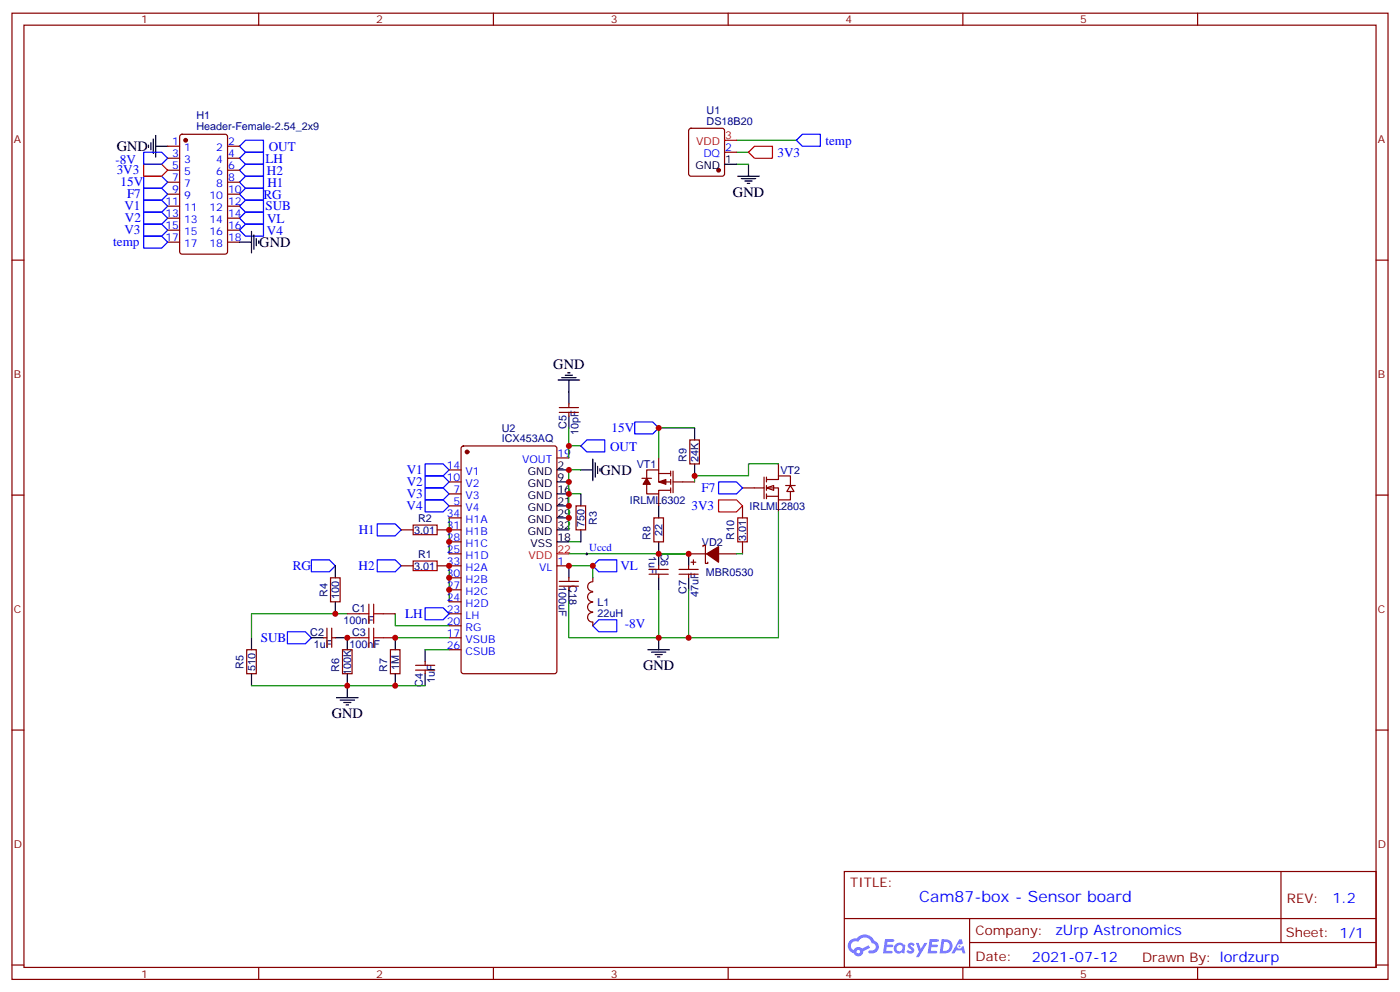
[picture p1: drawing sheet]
<svg xmlns="http://www.w3.org/2000/svg" width="412mm" height="292mm" viewBox="0 0 412 292" stroke-linecap="round" stroke-linejoin="round" font-family="sans-serif">
<g fill="none" stroke="#870000" stroke-width=".35">
<path d="M3.5 3.9h405.4v284.3h-405.4zM7.1 7.4h398.2v277.3h-398.2zM76.2 3.9v3.5M145.3 3.9v3.5M214.5 3.9v3.5M283.6 3.9v3.5M352.8 3.9v3.5M3.5 76.6h3.6M405.3 76.6h3.6M3.5 145.7h3.6M405.3 145.7h3.6M3.5 214.8h3.6"/>
<path d="M405.3 214.8h3.6M248.7 256.5h156.6v28.2h-156.6zM377.3 256.5v20.9M248.7 270.3h156.5M285.6 277.4h119.6M285.6 270.3v14.1M3.5 284h3.6M76.2 284.7v3.5M145.3 284.7v3.5M214.5 284.7v3.5M283.6 284.7v3.5M352.8 284.7v3.5"/>
<path d="M405.3 284h3.6"/>
</g>
<g fill="#5487ff">
<path d="M267.7 277.6a1.22 1.22 0 0 1 1.7 .3l-.4 .6a.47 .47 0 0 0-.3-.4 .47 .47 0 0 0-.5 .2l.1 .2a1.14 1.14 0 0 1 .8 1.8 1.14 1.14 0 0 1-1.9-.1l-.2-.1 .5-.6 .7 .4a.29 .29 0 0 0 .3-.2 .29 .29 0 0 0-.2-.3 1.04 1.04 0 0 1-.6-1.8z"/>
<path d="M260.7 276.4h2.4l.3 .2-.2 .5h-1.8l-.1 .9h1.5l.3 .4-.3 .3h-1.6l-.2 1.1 1.7 .1 .2 .3-.2 .3-2.6 .1z"/>
<path d="M273.8 276.4h2.4l.3 .2-.1 .5h-1.8l-.2 .9h1.6l.3 .4-.4 .3h-1.6l-.1 1.1 1.7 .1 .2 .3-.2 .3h-2.6z"/>
<path d="M282.6 276.4h.7l.3 1.3-.6 .3a.69 .69 0 0 0-1 .2 .69 .69 0 0 0 .4 1 .69 .69 0 0 0 .9-.6l.5-.3 .6 2.2h-.8l-.2-.8h-1.8l-.5 .8h-.8z"/>
<path d="M269.8 277.5h.8l.6 1.8 1.1-1.8h.9l-2.6 4.2h-.8l.9-1.6z"/>
<path d="M277.4 276.4l-.6 4.2h1.3a2.11 2.11 0 0 0 2.5-2.2 2.11 2.11 0 0 0-2.5-2zM278.1 277.1a1.39 1.39 0 0 1 1.7 1.5 1.39 1.39 0 0 1-1.8 1.2h-.3z"/>
<path d="M263.7 278a1.54 1.54 0 0 0-.1 2.2 1.54 1.54 0 0 0 2.2 .1l.6 .3 .3-2.3-.2-.3h-.4a1.49 1.49 0 0 0-2.4 0zM264 279a.94 .94 0 0 1 1.8 0 .94 .94 0 0 1-1.8 0z"/>
<path d="M250.4 276.8a2.18 2.18 0 0 0 1.1 3.7 1.44 1.44 0 0 0 1.6 .9 1.44 1.44 0 0 0 1.2-1.5l2-1-.5-.7-1.9 1a1.47 1.47 0 0 0-2.4 .4 1.39 1.39 0 0 1-.7-1.9 1.39 1.39 0 0 1 2-.5 2.12 2.12 0 0 1 2.2-1.3 2.12 2.12 0 0 1 1.9 1.7 1.14 1.14 0 0 1 1.1 1.4 1.14 1.14 0 0 1-1.7 .7 .43 .43 0 0 0-.5 .4 .43 .43 0 0 0 .4 .5 1.98 1.98 0 0 0 2.5-1.3 1.98 1.98 0 0 0-1.2-2.5 3.1 3.1 0 0 0-5.3-.7l-.9 .1zM252.3 280.1a.55 .55 0 0 1 1.1 0 .55 .55 0 0 1-1.1 0z"/>
<circle cx="282.6" cy="278.5" r=".26"/>
</g>
<g fill="none" stroke="#000" stroke-width=".35">
<path d="M45.9 39.9v6.3M43.7 42.7v.7M44.4 42v2.1M45.2 40.9v4.3M45.9 43h3.5M213.4 48.3h3.6M217.3 51.9h6.4M218.4 52.6h4.2M219.4 53.3h2.1M220.1 54h.7M220.5 48.3v3.6M70.6 71.3h3.5"/>
<path d="M74.1 68.1v6.3M74.8 69.1v4.3M75.5 70.2v2.1M76.2 70.9v.7M164.4 111.8h6.3M165.5 111.1h4.2M166.5 110.4h2.1M167.2 109.7h.7M167.6 111.8v7.1M164 138.3h3.6M167.6 122.4v3.5M171.1 138.3h3.5"/>
<path d="M174.6 135.1v6.4M175.3 136.2v4.2M176 137.2v2.1M176.7 137.9v.7M164 159.5h3.6M164 155.9h3.6M164 152.4h3.6M164 148.9h3.6M164 145.3h3.6M164 141.8h3.6M171.1 145.3v3.6M171.1 155.9v3.6"/>
<path d="M194 148.9v3.5M194 159.5v3.5M98.8 166.5v3.5M98.8 177.1v3.5M202.8 163v3.5M202.8 170v3.6M74.1 187.7v3.5M74.1 198.3v3.5M91.7 187.7h3.5M98.8 187.7h3.5v3.5M102.3 198.3v7M116.4 187.7v3.5"/>
<path d="M116.4 198.3v3.5M125.2 191.2v3.5M125.2 198.3v3.5M190.9 191.2h6.3M191.9 191.9h4.2M193 192.6h2.1M193.7 193.3h.7M194 187.7v3.5M99.1 205.3h6.4M100.2 206h4.2M101.2 206.7h2.2M102 207.4h.7"/>
</g>
<g fill="none" stroke="#008700" stroke-width=".35">
<path d="M217 41.3h17.6M217 44.8h3.5M217 48.3h3.5M167.6 131.2h3.5M167.6 125.9v8.9M171.1 138.3h-3.5v7M132.3 152.4v10.6M167.6 159.5h3.5M171.1 145.3h-3.5v10.6M132.3 166.5v10.6M167.6 163h26.4M174.6 166.5v3.5"/>
<path d="M98.8 180.6h3.5M116.4 180.6v3.5h15.9M116.4 187.7h15.9M102.3 201.8h14.1"/>
</g>
<g fill="none" stroke="#870000" stroke-width=".35">
<path d="M53.2 39.7l.4-.2h12.7l.7 .4v34.2l-.4 .6-13 .1-.6-.5-.1-34.1zM203.1 38l.5-.3h9.1l.5 .3 .2 .5v12.7l-.2 .5-.5 .2h-9.1l-.5-.3-.3-.4v-12.7zM49.4 43h3.5M49.4 46.6h3.5M49.4 50.1h3.5M49.4 53.6h3.5M49.4 57.2h3.5M67 43h3.6M67 46.6h3.6M67 50.1h3.6M67 53.6h3.6M67 57.2h3.6"/>
<path d="M213.4 44.8h3.6M49.4 71.3h3.5M49.4 67.7h3.5M49.4 64.2h3.5M49.4 60.7h3.5M67 71.3h3.6M67 67.7h3.6M67 64.2h3.6M67 60.7h3.6M164.7 119.9h5.7M167.6 118.9v1M132.3 138.3h3.5"/>
<path d="M136.1 131.4l.4-.2h26.8l.7 .5v65.9l-.4 .6-27.1 .1-.6-.5-.1-65.9zM164 134.8h3.6M164.7 121.4h5.7M167.6 121.4v1M194 139.3h3.6M194 134.8v3.5M197.6 138.6v1.5M198.3 138.6v6.4M118.2 155.9h3.5M128.8 155.9h7M132.3 141.8h3.5M132.3 145.3h3.5"/>
<path d="M132.3 148.9h3.5M132.3 152.4h3.5M132.3 159.5h3.5M169.7 148.9h2.8v7h-2.8zM189.1 140.8h2.8M190.5 142.5v2.8h3.5v-1h3.6M190.5 140.8v-2.5h3.5v3.5h3.6M192.6 152.4h2.8v7.1h-2.8zM194 145.3v3.6M197.6 141.1v1.4M197.6 143.6v1.4M198.3 141.8h6.3"/>
<path d="M97.4 170h2.8v7.1h-2.8zM118.2 166.5h3.5M128.8 166.5h7M132.3 163h3.5M132.3 170h3.5M132.3 173.6h3.5M132.3 177.1h3.5M164 166.5h3.6M174.6 177.2a1.41 1.41 0 0 0-1.5 1.5 1.41 1.41 0 0 0 1.5 1.4M174.6 174.3a1.41 1.41 0 0 0-1.5 1.4 1.41 1.41 0 0 0 1.5 1.4M174.6 171.2a1.41 1.41 0 0 0-1.5 1.4 1.41 1.41 0 0 0 1.5 1.4M174.6 170v1.1"/>
<path d="M200 167.6h5.7M200 169h5.7M202.8 166.5v1.1M202.8 169v1M202.8 163h5.3M203.6 165.5h1.4M204.3 164.7v1.5M207.1 160.9v-.4h.7v5.3h.7v-.3M211.7 163h5.3M72.7 191.2h2.8v7.1h-2.8zM95.2 187.7h1.1M96.3 184.9v5.6"/>
<path d="M97.7 184.9v5.6M97.7 187.7h1.1M100.9 191.2h2.8v7.1h-2.8zM102.3 180.6h3.5M102.3 187.7h3.5M112.9 180.6h3.5M112.9 187.7h3.5M115 191.2h2.8v7.1h-2.8zM122.4 195.8h5.7M122.4 197.2h5.7M125.2 194.7v1.1M125.2 197.2v1.1"/>
<path d="M132.3 180.6h3.5M132.3 187.7h3.5M132.3 184.1h3.5M132.3 191.2h3.5M174.6 180.2a1.41 1.41 0 0 0-1.5 1.4 1.41 1.41 0 0 0 1.5 1.4v1.1"/>
</g>
<g fill="#870000" stroke="#870000" stroke-width=".35">
<path d="M208.1 163l3.6-2.1v4.6z"/>
<path d="M194 141.8l2.1-.7v1.4z"/>
<path d="M190.5 140.8l1.1 1.7h-2.2z"/>
<circle cx="211.7" cy="50.1" r=".53"/>
<circle cx="137.6" cy="133" r=".53"/>
<circle cx="54.7" cy="41.3" r=".53"/>
</g>
<path d="M42.3 48.3h5.3l1.8 1.8-1.8 1.8h-5.3zM213.4 41.3h3.6M220.5 44.8l1.7-1.8h5.3v3.6h-5.3zM164 163h3.6" fill="none" stroke="#f00" stroke-width=".35"/>
<g fill="none" stroke="#00f" stroke-width=".35">
<path d="M42.3 58.9h5.3l1.8 1.8-1.8 1.7h-5.3zM42.3 51.9h5.3l1.8 1.7-1.8 1.8h-5.3zM42.3 55.4h5.3l1.8 1.8-1.8 1.7h-5.3zM42.3 44.8h5.3l1.8 1.8-1.8 1.7h-5.3zM70.6 53.6l1.7-1.7h5.3v3.5h-5.3zM70.6 50.1l1.7-1.8h5.3v3.6h-5.3zM70.6 46.6l1.7-1.8h5.3v3.5h-5.3zM70.6 57.2l1.7-1.8h5.3v3.5h-5.3zM70.6 43l1.7-1.7h5.3v3.5h-5.3zM234.6 41.3l1.8-1.8h5.3v3.5h-5.3zM42.3 62.4h5.3l1.8 1.8-1.8 1.8h-5.3zM42.3 66h5.3l1.8 1.7-1.8 1.8h-5.3z"/>
<path d="M42.3 69.5h5.3l1.8 1.8-1.8 1.7h-5.3zM70.6 64.2l1.7-1.8h5.3v3.6h-5.3zM70.6 67.7l1.7-1.7h5.3v3.5h-5.3zM70.6 60.7l1.7-1.8h5.3v3.5h-5.3zM125.2 136.5h5.3l1.8 1.8-1.8 1.8h-5.3zM171.1 131.2l1.8-1.7h5.3v3.5h-5.3zM111.1 154.2h5.3l1.8 1.7-1.8 1.8h-5.3zM125.2 140.1h5.3l1.8 1.7-1.8 1.8h-5.3zM125.2 143.6h5.3l1.8 1.7-1.8 1.8h-5.3zM125.2 147.1h5.3l1.8 1.8-1.8 1.7h-5.3zM91.7 164.7h5.3l1.8 1.8-1.8 1.8h-5.3zM111.1 164.7h5.3l1.8 1.8-1.8 1.8h-5.3z"/>
<path d="M125.2 178.9h5.3l1.8 1.7-1.8 1.8h-5.3zM174.6 166.5l1.8-1.8h5.3v3.6h-5.3zM84.7 185.9h5.3l1.7 1.8-1.7 1.7h-5.3zM174.6 184.1l1.8-1.7h5.3v3.5h-5.3z"/>
</g>
<path d="M121.7 154.5h7.1v2.8h-7.1zM108.7 177.8v5.6M110.1 177.8v5.6M121.7 165.1h7.1v2.8h-7.1zM105.8 180.6h2.9M105.8 187.7h2.9M108.7 184.9v5.6M110.1 184.9v5.6M110.1 180.6h2.8M110.1 187.7h2.8" fill="none" stroke="#a10000" stroke-width=".35"/>
<g fill="#fff" stroke="#870000" stroke-width=".35">
<path d="M225.8 143.6l2.1-.7v1.4z"/>
<path d="M232.8 142.9l1.1 1.7h-2.1z"/>
</g>
<g fill="none" stroke="#870000" stroke-width=".35">
<path d="M203.2 129.5h2.8v7h-2.8zM229.3 136.5v3.6M218.7 143.6h6.4M218.7 148.9v3.5M218.7 159.5v3.5M225.1 140.4v6.4M225.8 141.1h3.5v-1h3.5v2.8M225.8 143.6h3.5v3.5h3.5v-2.5M225.8 146h3.5M225.8 140.4v1.4M225.8 142.9v1.4M225.8 145.3v1.5"/>
<path d="M229.3 147.1v3.5M231.4 142.9h2.8M164.7 172.5h5.7M164.7 171.1h5.7M167.6 170v1.1M167.6 172.5v1.1M191.2 169h5.6M191.2 167.6h5.6M194 166.5v1.1M194 169v1"/>
</g>
<path d="M187 124.2h5.3l1.7 1.7-1.7 1.8h-5.3zM211.7 141.8h5.3l1.7 1.8-1.7 1.7h-5.3z" fill="none" stroke="#00f" stroke-width=".35"/>
<path d="M204.6 125.9v3.6M204.6 136.5v3.6M167.6 166.5v3.5M167.6 173.6v3.5M194 163v3.5M194 170v3.6" fill="none" stroke="#000" stroke-width=".35"/>
<g fill="none" stroke="#008700" stroke-width=".35">
<path d="M204.6 125.9h-10.6v8.9M229.3 136.5h-8.8v3.6h-15.9v1.7M229.3 150.6v37.1h-26.5M167.6 177.1v10.6h26.4M167.6 166.5h7M194 173.6v14.1M194 163h8.8M202.8 173.6v14.1h-8.8M217 163h1.7M98.8 180.6h-24.7v7.1M125.2 191.2h7.1M74.1 201.8h28.2"/>
<path d="M116.4 201.8h8.8"/>
</g>
<path d="M172.5 163h.7M172.9 162.6v.7" fill="none" stroke="#000" stroke-width=".29"/>
<path d="M217.3 152.4h2.8v7.1h-2.8z" fill="none" stroke="#a10000" stroke-width=".35"/>
<path d="M211.7 147.1h5.3l1.7 1.8-1.7 1.7h-5.3z" fill="none" stroke="#f00" stroke-width=".35"/>
<g fill="#c00">
<circle cx="132.3" cy="155.9" r=".88"/>
<circle cx="132.3" cy="159.5" r=".88"/>
<circle cx="132.3" cy="166.5" r=".88"/>
<circle cx="132.3" cy="170" r=".88"/>
<circle cx="132.3" cy="173.6" r=".88"/>
<circle cx="167.6" cy="152.4" r=".88"/>
<circle cx="167.6" cy="148.9" r=".88"/>
<circle cx="167.6" cy="145.3" r=".88"/>
<circle cx="167.6" cy="141.8" r=".88"/>
<circle cx="167.6" cy="138.3" r=".88"/>
<circle cx="167.6" cy="131.2" r=".88"/>
<circle cx="174.6" cy="166.5" r=".88"/>
<circle cx="194" cy="187.7" r=".88"/>
<circle cx="194" cy="163" r=".88"/>
<circle cx="202.8" cy="163" r=".88"/>
<circle cx="194" cy="125.9" r=".88"/>
<circle cx="202.8" cy="187.7" r=".88"/>
<circle cx="116.4" cy="187.7" r=".88"/>
<circle cx="116.4" cy="201.8" r=".88"/>
<circle cx="102.3" cy="187.7" r=".88"/>
<circle cx="102.3" cy="201.8" r=".88"/>
<circle cx="98.8" cy="180.6" r=".88"/>
<circle cx="204.6" cy="140.1" r=".88"/>
<circle cx="167.6" cy="166.5" r=".88"/>
</g>
<text font-size="4.6" fill="#00f" x="270.8" y="265.5">Cam87-box - Sensor board</text>
<g font-size="4.2">
<text x="34.4" y="44.4">GND</text>
<text x="215.9" y="57.9">GND</text>
<text x="76.4" y="72.7">GND</text>
<text x="163" y="108.7">GND</text>
<text x="176.9" y="139.7">GND</text>
<text x="189.4" y="197.3">GND</text>
<text x="97.7" y="211.4">GND</text>
</g>
<g font-size="4.2" fill="#00f">
<text x="392.5" y="265.7">1.2</text>
<text x="310.9" y="275.3">zUrp Astronomics</text>
<text x="304" y="283.1">2021-07-12</text>
</g>
<g font-size="3.9" fill="#00f">
<text x="78.2" y="48">LH</text>
<text x="79.2" y="44.4">OUT</text>
<text x="229" y="46.2">3V3</text>
<text x="243.1" y="42.6">temp</text>
<text x="34" y="48.2">-8V</text>
<text x="34.4" y="51.2">3V3</text>
<text x="78.6" y="51.4">H2</text>
<text x="35.5" y="54.8">15V</text>
<text x="37.4" y="58.3">F7</text>
<text x="77.6" y="58.5">RG</text>
<text x="78.8" y="54.9">H1</text>
<text x="36.7" y="61.8">V1</text>
<text x="36.8" y="65.4">V2</text>
<text x="78.2" y="61.9">SUB</text>
<text x="78.7" y="65.5">VL</text>
<text x="36.7" y="68.9">V3</text>
<text x="78.6" y="69.1">V4</text>
<text x="33.3" y="72.4">temp</text>
<text x="180.2" y="127.2">15V</text>
<text x="179.7" y="132.6">OUT</text>
<text x="119.8" y="143">V2</text>
<text x="119.8" y="139.4">V1</text>
<text x="119.8" y="146.5">V3</text>
<text x="206.6" y="144.8">F7</text>
<text x="119.8" y="150">V4</text>
<text x="203.7" y="150.1">3V3</text>
<text x="105.7" y="157.1">H1</text>
<text x="86.2" y="167.7">RG</text>
<text x="105.6" y="167.7">H2</text>
<text x="182.7" y="167.8">VL</text>
<text x="119.3" y="181.8">LH</text>
<text x="184" y="184.9">-8V</text>
<text x="76.8" y="189.1">SUB</text>
</g>
<g font-size="3.9" fill="#800">
<text x="250.5" y="261.1">TITLE:</text>
<text x="379.1" y="265.7">REV:</text>
<text x="287.4" y="275.3">Company:</text>
<text x="378.7" y="275.9">Sheet: 1/1</text>
<text x="287.4" y="282.9">Date:</text>
<text x="336.4" y="283">Drawn By: lordzurp</text>
</g>
<g font-size="3.2" fill="#800">
<text x="41.6" y="6.9">1</text>
<text x="110.8" y="6.9">2</text>
<text x="179.9" y="6.9">3</text>
<text x="249.1" y="6.9">4</text>
<text x="318.2" y="6.9">5</text>
<text x="4.1" y="42">A</text>
<text x="405.9" y="42">A</text>
<text x="4.1" y="111.1">B</text>
<text x="405.9" y="111.1">B</text>
<text x="4.1" y="180.3">C</text>
<text x="405.9" y="180.3">C</text>
<text x="4.1" y="249.4">D</text>
<text x="405.9" y="249.4">D</text>
<text x="41.6" y="287.7">1</text>
<text x="110.8" y="287.7">2</text>
<text x="179.9" y="287.7">3</text>
<text x="249.1" y="287.7">4</text>
<text x="318.2" y="287.7">5</text>
</g>
<g font-size="3.2" fill="#000080">
<text x="57.9" y="35.1">H1</text>
<text x="208.2" y="33.5">U1</text>
<text x="57.9" y="38.3">Header-Female-2.54_2x9</text>
<text x="208.1" y="36.7">DS18B20</text>
<text x="147.8" y="130.2">ICX453AQ</text>
<text x="147.8" y="127">U2</text>
<text x="166.9" y="126.3" transform="rotate(-90 166.9 126.3)">C5</text>
<text x="170.4" y="127.9" transform="rotate(-90 170.4 127.9)">10pF</text>
<text x="187.5" y="137.7">VT1</text>
<text x="202.2" y="136" transform="rotate(-90 202.2 136)">R9</text>
<text x="205.7" y="135.9" transform="rotate(-90 205.7 135.9)">24K</text>
<text x="229.9" y="139.5">VT2</text>
<text x="185.5" y="148.2">IRLML6302</text>
<text x="220.8" y="150">IRLML2803</text>
<text x="123.1" y="153.5">R2</text>
<text x="172.2" y="155.1" transform="rotate(-90 172.2 155.1)">750</text>
<text x="175.8" y="154.5" transform="rotate(-90 175.8 154.5)">R3</text>
<text x="122" y="157">3.01</text>
<text x="191.6" y="158.9" transform="rotate(-90 191.6 158.9)">R8</text>
<text x="195.1" y="157.8" transform="rotate(-90 195.1 157.8)">22</text>
<text x="206.8" y="160.6">VD2</text>
<text x="216.3" y="158.9" transform="rotate(-90 216.3 158.9)">R10</text>
<text x="219.8" y="159.1" transform="rotate(-90 219.8 159.1)">3.01</text>
<text x="122" y="167.6">3.01</text>
<text x="123.1" y="164.1">R1</text>
<text x="191.1" y="163.7" transform="rotate(90 191.1 163.7)">1uF</text>
<text x="194.7" y="162.6" transform="rotate(90 194.7 162.6)">C6</text>
<text x="164.6" y="172.4" transform="rotate(90 164.6 172.4)">100uF</text>
<text x="167.7" y="172.3" transform="rotate(90 167.7 172.3)">C18</text>
<text x="207.9" y="169.4">MBR0530</text>
<text x="96.4" y="175.7" transform="rotate(-90 96.4 175.7)">R4</text>
<text x="100" y="176.3" transform="rotate(-90 100 176.3)">100</text>
<text x="176" y="178.2">L1</text>
<text x="202.2" y="174.8" transform="rotate(-90 202.2 174.8)">C7</text>
<text x="205.7" y="175.5" transform="rotate(-90 205.7 175.5)">47uF</text>
<text x="101.2" y="183.6">100nF</text>
<text x="103.7" y="180">C1</text>
<text x="176" y="181.4">22uH</text>
<text x="91.4" y="187.1">C2</text>
<text x="92.4" y="190.6">1uF</text>
<text x="102.9" y="190.6">100nF</text>
<text x="103.7" y="187.1">C3</text>
<text x="71.7" y="196.8" transform="rotate(-90 71.7 196.8)">R5</text>
<text x="75.3" y="197.5" transform="rotate(-90 75.3 197.5)">510</text>
<text x="100" y="197.8" transform="rotate(-90 100 197.8)">R6</text>
<text x="114.1" y="197.8" transform="rotate(-90 114.1 197.8)">R7</text>
<text x="117.6" y="197" transform="rotate(-90 117.6 197)">1M</text>
<text x="103.5" y="198.6" transform="rotate(-90 103.5 198.6)">100K</text>
<text x="124.6" y="202.1" transform="rotate(-90 124.6 202.1)">C4</text>
<text x="128.1" y="201.1" transform="rotate(-90 128.1 201.1)">1uF</text>
</g>
<g font-size="3.2" fill="#f00">
<text x="213.6" y="40.9">3</text>
<text x="205.1" y="42.7">VDD</text>
<text x="155.7" y="164.4">VDD</text>
<text x="164.2" y="162.6">22</text>
</g>
<g font-size="3.2" fill="#00f">
<text x="50.7" y="42.7">1</text>
<text x="50.7" y="46.2">3</text>
<text x="54.2" y="44.4">1</text>
<text x="54.2" y="48">3</text>
<text x="63.7" y="48">4</text>
<text x="63.7" y="44.4">2</text>
<text x="67.2" y="46.2">4</text>
<text x="67.2" y="42.7">2</text>
<text x="207.2" y="46.2">DQ</text>
<text x="213.6" y="44.4">2</text>
<text x="50.7" y="49.7">5</text>
<text x="50.7" y="53.3">7</text>
<text x="54.2" y="51.5">5</text>
<text x="63.7" y="51.5">6</text>
<text x="67.2" y="53.3">8</text>
<text x="67.2" y="49.7">6</text>
<text x="50.7" y="56.8">9</text>
<text x="54.2" y="55">7</text>
<text x="54.2" y="58.6">9</text>
<text x="61.7" y="58.6">10</text>
<text x="63.7" y="55">8</text>
<text x="67.2" y="56.8">10</text>
<text x="48.7" y="60.3">11</text>
<text x="48.7" y="63.9">13</text>
<text x="54.2" y="62.1">11</text>
<text x="54.2" y="65.6">13</text>
<text x="61.7" y="65.6">14</text>
<text x="61.7" y="62.1">12</text>
<text x="67.2" y="63.9">14</text>
<text x="67.2" y="60.3">12</text>
<text x="48.7" y="67.4">15</text>
<text x="48.7" y="70.9">17</text>
<text x="54.2" y="69.1">15</text>
<text x="61.7" y="69.1">16</text>
<text x="67.2" y="70.9">18</text>
<text x="67.2" y="67.4">16</text>
<text x="54.2" y="72.7">17</text>
<text x="61.7" y="72.7">18</text>
<text x="131.6" y="137.9">14</text>
<text x="153.8" y="136.2">VOUT</text>
<text x="164.2" y="134.4">19</text>
<text x="131.6" y="141.5">10</text>
<text x="137.1" y="139.7">V1</text>
<text x="137.1" y="143.2">V2</text>
<text x="133.6" y="145">7</text>
<text x="133.6" y="148.5">5</text>
<text x="137.1" y="146.8">V3</text>
<text x="131.6" y="152">34</text>
<text x="131.6" y="155.6">31</text>
<text x="137.1" y="150.3">V4</text>
<text x="137.1" y="153.8">H1A</text>
<text x="131.6" y="159.1">28</text>
<text x="137.1" y="157.3">H1B</text>
<text x="137.1" y="160.9">H1C</text>
<text x="131.6" y="162.6">25</text>
<text x="131.6" y="166.2">33</text>
<text x="137.1" y="164.4">H1D</text>
<text x="137.1" y="167.9">H2A</text>
<text x="158.8" y="167.9">VL</text>
<text x="164.2" y="166.2">1</text>
<text x="173.6" y="162.1">Uccd</text>
<text x="131.6" y="169.7">30</text>
<text x="131.6" y="173.2">27</text>
<text x="137.1" y="171.4">H2B</text>
<text x="131.6" y="176.7">24</text>
<text x="137.1" y="175">H2C</text>
<text x="137.1" y="178.5">H2D</text>
<text x="131.6" y="180.3">23</text>
<text x="131.6" y="183.8">20</text>
<text x="137.1" y="182">LH</text>
<text x="137.1" y="185.6">RG</text>
<text x="131.6" y="187.3">17</text>
<text x="131.6" y="190.9">26</text>
<text x="137.1" y="189.1">VSUB</text>
<text x="137.1" y="192.6">CSUB</text>
</g>
<g font-size="3.2">
<text x="213.6" y="48">1</text>
<text x="204.8" y="49.7">GND</text>
<text x="164.2" y="137.9">2</text>
<text x="155.5" y="143.2">GND</text>
<text x="155.5" y="139.7">GND</text>
<text x="164.2" y="141.5">9</text>
<text x="155.5" y="146.8">GND</text>
<text x="164.2" y="148.5">21</text>
<text x="164.2" y="145">16</text>
<text x="155.5" y="153.8">GND</text>
<text x="155.5" y="150.3">GND</text>
<text x="164.2" y="155.6">32</text>
<text x="164.2" y="152">29</text>
<text x="155.5" y="157.3">GND</text>
<text x="156.2" y="160.9">VSS</text>
<text x="164.2" y="159.1">18</text>
</g>
</svg>
